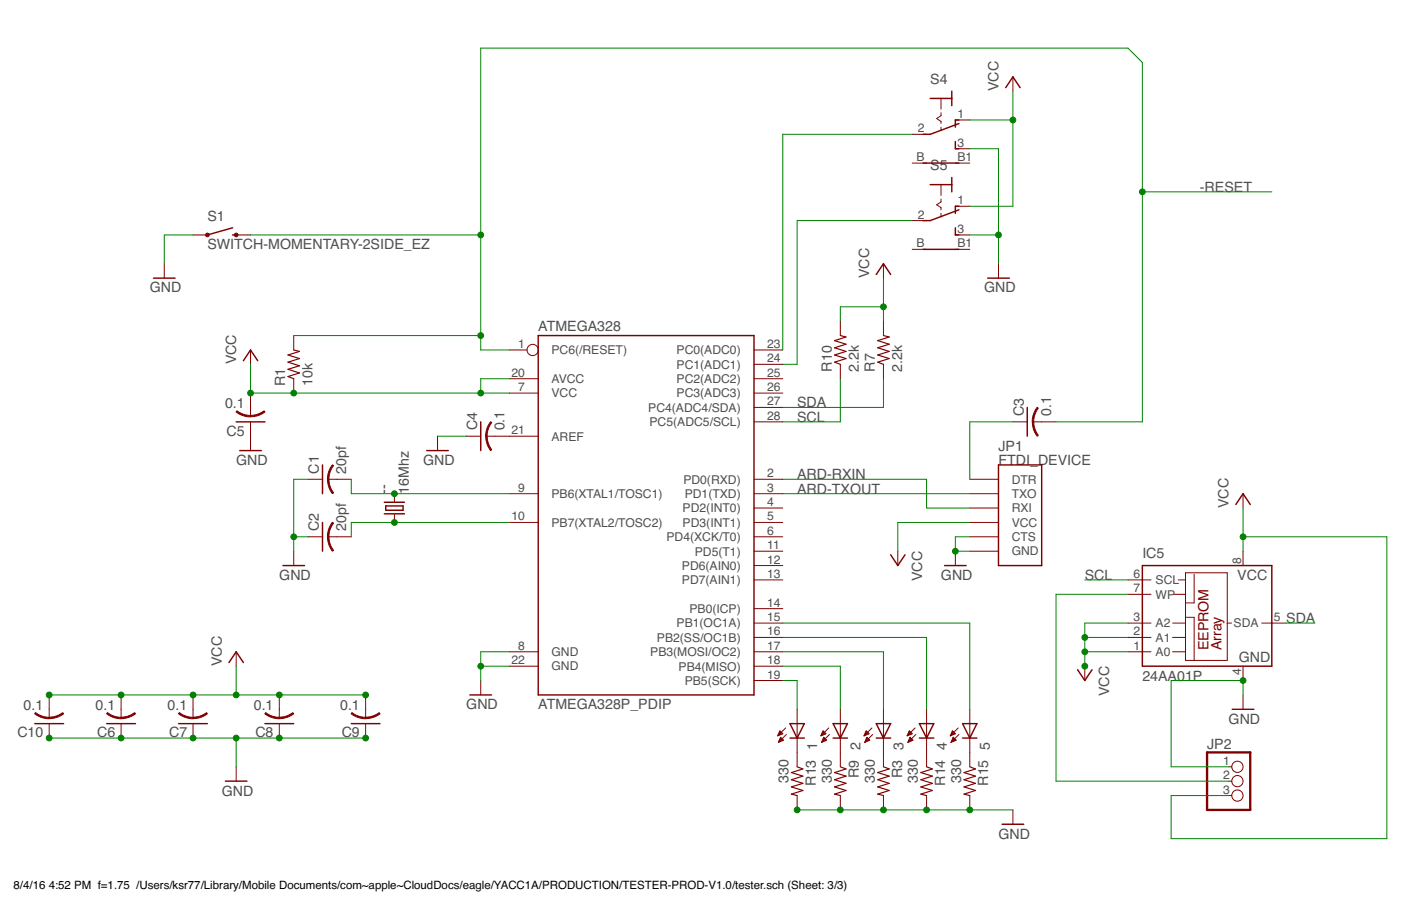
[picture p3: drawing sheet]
<svg xmlns="http://www.w3.org/2000/svg" width="432mm" height="279mm" viewBox="0 0 432 279" stroke-linecap="round" stroke-linejoin="round" font-family="sans-serif">
<g fill="none" stroke="#800000" stroke-width=".44">
<path d="M286.7 30.4h6.6M293.3 28.1v4.5M295.6 38.1l-8.9 3.3h-2.2M295.6 37h-1.2v2.2M310 27l2.2-3.3 2.2 3.3M284.5 50.3h11.1M286.7 56.9h6.6M293.3 54.7v4.5M294.4 43.6v2.3h1.2M71.7 72.5h1.1M71.7 70.3l-7.8 2.2M284.5 76.9h11.1"/>
<path d="M294.4 70.3v2.2h1.2M295.6 63.6h-1.2v2.2M295.6 64.7l-8.9 3.3h-2.2M47.3 85.8h6.7M270.1 84.6l2.2-3.3 2.2 3.3M304.4 85.8h6.7M75 111.3l2.2-3.4 2.2 3.4M165.9 103.5h66.5v110.8h-66.5zM72.8 130.1h8.9M73.9 139h6.7M131.5 139h6.7M148.2 130.1v8.9"/>
<path d="M316.6 125.6v8.9M99.4 143.4v8.9M118.4 154.9h6.3M118.4 158.5h6.3M118.9 156h5.3v1.4h-5.3zM307.7 143.4h13.4v31h-13.4zM380.9 155.6l2.2-3.3 2.2 3.3M87.2 174.4h6.7M99.4 161.1v8.9M274.5 171.1l2.2 3.3 2.2-3.3M291.1 174.4h6.7M352.1 174.4h39.9v31h-39.9z"/>
<path d="M70.6 204.3l2.2-3.3 2.2 3.3M144.8 214.3h6.7M332.1 206.5l2.2 3.4 2.3-3.4M379.8 218.7h6.6M10.7 223.2h8.9M32.9 223.2h8.9M55.1 223.2h8.8M81.7 223.2h8.8M108.3 223.2h8.8M243.5 223.2h4.4l-2.2 4.4zM243.5 227.6h4.4M256.8 227.6h4.4"/>
<path d="M256.8 223.2h4.4l-2.2 4.4zM270.1 227.6h4.4M270.1 223.2h4.4l-2.2 4.4zM283.4 227.6h4.4M283.4 223.2h4.4l-2.2 4.4zM296.7 227.6h4.4M296.7 223.2h4.4l-2.2 4.4zM69.5 240.9h6.6M308.9 254.2h6.6"/>
</g>
<g fill="none" stroke="#800000" stroke-width=".31">
<path d="M290 30.4v3.3M290 34.8v.9l-1.3 .9 1.3 .8v.7M290 39.2v1.1M294.4 37h4.5M312.2 23.7v4.4M281.2 41.4h4.4M281.2 50.3h4.4M290 56.9v3.4M294.4 45.9h4.5M294.4 50.3h4.5M59.5 72.5h4.4M72.8 72.5h4.4"/>
<path d="M281.2 68h4.4M281.2 76.9h4.4M290 61.4v.9l-1.3 .9 1.3 .8v.7M290 65.8v1.1M294.4 72.5h4.5M294.4 63.6h4.5M294.4 76.9h4.5M50.6 81.3v4.5M259 99.1v4.4M272.3 81.3v4.5M272.3 99.1v4.4M307.7 81.3v4.5"/>
<path d="M77.2 107.9v4.5M90.5 103.5v4.4M90.5 116.8v4.4M157 116.8h8.9M157 107.9h5.4M232.4 116.8h8.9M232.4 112.4h8.9M232.4 107.9h8.9M259 112.4v4.4M272.3 112.4v4.4M77.2 121.2v7.1M77.2 130.1v8.9"/>
<path d="M134.9 134.5v4.5M143.7 134.5h4.5M149.9 134.5h16M157 121.2h8.9M232.4 121.2h8.9M232.4 130.1h8.9M232.4 125.6h8.9M312.2 130.1h4.4M318.4 130.1h7.1M95 147.8h4.4M101.2 147.8h7.1M121.6 152.3v2.6"/>
<path d="M121.6 158.5v2.6M157 152.3h8.9M232.4 152.3h8.9M232.4 156.7h8.9M232.4 147.8h8.9M298.9 152.3h8.8M298.9 156.7h8.8M298.9 147.8h8.8M383.1 152.3v4.4M90.5 170v4.4M95 165.5h4.4M101.2 165.5h7.1"/>
<path d="M157 161.1h8.9M232.4 161.1h8.9M232.4 178.8h8.9M232.4 174.4h8.9M232.4 170h8.9M232.4 165.5h8.9M276.7 170v4.4M294.4 170v4.4M298.9 161.1h8.8M298.9 170h8.8M298.9 165.5h8.8M347.6 178.8h7.2"/>
<path d="M363.2 178.8h2.2M365.4 176.6h12.8v27.1h-12.8zM368 177.1v8.8h-2.6M383.1 170v4.4M232.4 196.6h8.9M232.4 192.2h8.9M232.4 187.7h8.9M347.6 196.6h7.2M347.6 192.2h7.2M347.6 183.3h7.2M361.4 196.6h4M361.4 192.2h4"/>
<path d="M361.8 183.3h3.6M365.4 190.4h2.6v13.3M378.2 192.2h1.4M388.9 192.2h7.5M15.2 214.3v7.1M37.3 214.3v7.1M59.5 214.3v7.1M72.8 201v4.4M86.1 214.3v7.1M112.7 214.3v7.1M148.2 209.9v4.4M157 201h8.9"/>
<path d="M157 205.4h8.9M232.4 209.9h8.9M232.4 201h8.9M232.4 205.4h8.9M245.7 218.7v17.8M259 218.7v17.8M272.3 218.7v17.8M285.6 218.7v17.8M298.9 218.7v17.8M334.3 205.4v4.5M347.6 201h7.2M361.4 201h4"/>
<path d="M383.1 205.4v4.5M383.1 214.3v4.4M15.2 223.2v4.4M37.3 223.2v4.4M59.5 223.2v4.4M72.8 236.5v4.4M86.1 223.2v4.4M112.7 223.2v4.4M239.8 226.8h.3M239.9 226.5h.7M239.9 228.9h.1M240 226.3h1.2"/>
<path d="M240 228.7h.6M240.1 226.1h1M240.1 228.4h1M240.2 225.8h.6M240.2 228.2h1.2M240.3 225.6h.3M240.3 228h.9M240.4 225.4l.9 .9-1.6 .6zM240.4 227.7h.5M240.5 227.5h.2M240.6 227.4l.9 .9-1.6 .6zM242.1 224.5l-2.4 2.4"/>
<path d="M242.4 226.5l-2.5 2.4M253.1 226.8h.2M253.2 226.5h.7M253.2 228.9h.1M253.3 226.3h1.1M253.3 228.7h.6M253.4 226.1h1M253.4 228.4h1M253.5 225.8h.6M253.5 228.2h1.2M253.6 225.6h.3M253.6 228h.9"/>
<path d="M253.7 225.4l.9 .9-1.6 .6zM253.7 227.7h.5M253.8 227.5h.2M253.9 227.4l.9 .9-1.6 .6zM255.4 224.5l-2.4 2.4M255.7 226.5l-2.5 2.4M266.4 226.8h.3M266.5 226.5h.7M266.5 228.9h.1M266.6 226.3h1.1M266.6 228.7h.5M266.7 226.1h1"/>
<path d="M266.7 228.4h1M266.8 225.8h.6M266.8 228.2h1.2M266.9 225.6h.3M266.9 228h.9M267 225.4l.8 .9-1.5 .6zM267 227.7h.5M267.1 227.5h.2M267.2 227.4l.9 .9-1.6 .6zM268.7 224.5l-2.4 2.4M269 226.5l-2.5 2.4M279.7 226.8h.3"/>
<path d="M279.8 226.5h.7M279.8 228.9h.1M279.9 226.3h1.2M279.9 228.7h.6M280 226.1h1M280 228.4h1M280.1 225.8h.6M280.1 228.2h1.2M280.2 225.6h.3M280.2 228h.9M280.3 225.4l.9 .9-1.6 .6zM280.3 227.7h.5"/>
<path d="M280.4 227.5h.2M280.5 227.4l.9 .9-1.6 .6zM282 224.5l-2.4 2.4M282.3 226.5l-2.5 2.4M293 226.8h.2M293.1 226.5h.7M293.1 228.9h.1M293.2 226.3h1.1M293.2 228.7h.6M293.3 226.1h1M293.3 228.4h1M293.4 225.8h.6"/>
<path d="M293.4 228.2h1.2M293.5 225.6h.3M293.5 228h.9M293.6 225.4l.8 .9-1.5 .6zM293.6 227.7h.5M293.7 227.5h.2M293.8 227.4l.9 .9-1.6 .6zM295.3 224.5l-2.4 2.4M295.6 226.5l-2.5 2.4M378.7 236.5h1M245.7 245.3v4.5M259 245.3v4.5"/>
<path d="M272.3 245.3v4.5M285.6 245.3v4.5M298.9 245.3v4.5M312.2 249.8v4.4M378.7 240.9h1M378.7 245.3h1"/>
<circle cx="164.2" cy="107.9" r="1.74"/>
<circle cx="381.4" cy="236.5" r="1.74"/>
<circle cx="381.4" cy="240.9" r="1.74"/>
<circle cx="381.4" cy="245.3" r="1.74"/>
</g>
<g fill="#800000" stroke="#800000" stroke-width=".31">
<path d="M102.4 143.3l.4 .3-1.1 2-.3 2.2h-.5a7.1 7.1 0 0 1 1.5-4.5z" fill-rule="evenodd"/>
<path d="M100.9 147.8h.5l.3 2.2 1.1 2-.4 .3a7.2 7.2 0 0 1-1.5-4.5z" fill-rule="evenodd"/>
<path d="M102.4 161.1l.4 .2-1.1 2-.3 2.2h-.5a7.2 7.2 0 0 1 1.5-4.4z" fill-rule="evenodd"/>
<path d="M100.9 165.5h.5l.3 2.2 1.1 2-.4 .3a7.2 7.2 0 0 1-1.5-4.5z" fill-rule="evenodd"/>
<path d="M319.7 125.6l.3 .3-1 2-.4 2.2h-.5a7.4 7.4 0 0 1 1.6-4.5z" fill-rule="evenodd"/>
<path d="M318.2 130.1h.4l.4 2.2 1 2-.3 .2a6.9 6.9 0 0 1-1.5-4.4z" fill-rule="evenodd"/>
<path d="M151.2 130l.4 .3-1.1 2-.4 2.2h-.4a7.3 7.3 0 0 1 1.5-4.5z" fill-rule="evenodd"/>
<path d="M149.7 134.5h.5l.3 2.2 1.1 2-.4 .3a7.2 7.2 0 0 1-1.5-4.5z" fill-rule="evenodd"/>
<path d="M73 126.7l2 1 2.2 .4v.5a7.3 7.3 0 0 1-4.5-1.6z" fill-rule="evenodd"/>
<path d="M77.2 128.1l2.2-.4 2-1 .3 .3a7 7 0 0 1-4.5 1.5z" fill-rule="evenodd"/>
<path d="M33.1 219.8l2 1 2.2 .4v.5a7.3 7.3 0 0 1-4.4-1.6z" fill-rule="evenodd"/>
<path d="M37.3 221.2l2.2-.4 2-1 .3 .3a7.2 7.2 0 0 1-4.5 1.5z" fill-rule="evenodd"/>
<path d="M55.3 219.8l2 1 2.2 .4v.5a7.4 7.4 0 0 1-4.5-1.6z" fill-rule="evenodd"/>
<path d="M59.5 221.2l2.2-.4 2-1 .2 .3a7.2 7.2 0 0 1-4.4 1.5z" fill-rule="evenodd"/>
<path d="M81.9 219.8l2 1 2.2 .4v.5a7.3 7.3 0 0 1-4.5-1.6z" fill-rule="evenodd"/>
<path d="M86.1 221.2l2.2-.4 2-1 .2 .3a7.2 7.2 0 0 1-4.4 1.5z" fill-rule="evenodd"/>
<path d="M108.5 219.8l2 1 2.2 .4v.5a7.4 7.4 0 0 1-4.5-1.6z" fill-rule="evenodd"/>
<path d="M112.7 221.2l2.2-.4 2-1 .2 .3a7.2 7.2 0 0 1-4.4 1.5z" fill-rule="evenodd"/>
<path d="M10.9 219.8l2 1 2.3 .4v.5a7.3 7.3 0 0 1-4.5-1.6z" fill-rule="evenodd"/>
<path d="M15.2 221.2l2.2-.4 1.9-1 .3 .3a7.2 7.2 0 0 1-4.4 1.5z" fill-rule="evenodd"/>
<circle cx="63.9" cy="72.5" r=".58"/>
<circle cx="72.8" cy="72.5" r=".58"/>
</g>
<path d="M90.5 107.9l1.8 .5-3.5 1.1 3.5 1.1-3.5 1.1 3.5 1.1-3.5 1.1 3.5 1.1-3.5 1.1 1.7 .7M259 103.5l1.8 .4-3.6 1.2 3.6 1.1-3.6 1.1 3.6 1.1-3.6 1.1 3.6 1.1-3.6 1.1 1.8 .7M272.3 103.5l1.8 .4-3.6 1.2 3.6 1.1-3.6 1.1 3.6 1.1-3.6 1.1 3.6 1.1-3.6 1.1 1.8 .7M245.7 236.5l1.8 .6-3.6 1.2 3.6 1.1-3.6 1.1 3.6 1.1-3.6 1.1 3.6 1.1-3.6 1.1 1.8 .4M259 236.5l1.8 .6-3.6 1.2 3.6 1.1-3.6 1.1 3.6 1.1-3.6 1.1 3.6 1.1-3.6 1.1 1.8 .4M272.3 236.5l1.8 .6-3.6 1.2 3.6 1.1-3.6 1.1 3.6 1.1-3.6 1.1 3.6 1.1-3.6 1.1 1.8 .4M285.6 236.5l1.8 .6-3.6 1.2 3.6 1.1-3.6 1.1 3.6 1.1-3.6 1.1 3.6 1.1-3.6 1.1 1.8 .4M298.9 236.5l1.8 .6-3.6 1.2 3.6 1.1-3.6 1.1 3.6 1.1-3.6 1.1 3.6 1.1-3.6 1.1 1.8 .4" fill="none" stroke="#800000" stroke-width=".36"/>
<path d="M372 232h13.3v17.8h-13.3z" fill="none" stroke="#800000" stroke-width=".72"/>
<g fill="none" stroke="#008000" stroke-width=".31">
<path d="M298.9 37h13.3M312.2 28.1v35.5h-13.3M281.2 41.4h-39.9v66.5M298.9 45.9h8.8v35.4M352.1 59.2h39.9M59.5 72.5h-8.9v8.8M77.2 72.5h71M281.2 68h-35.5v44.4h-4.4M298.9 72.5h8.8M272.3 85.8v13.3M272.3 94.6h-13.3v4.5M77.2 112.4v8.8h79.8"/>
<path d="M90.5 103.5h57.7M157 107.9h-8.8v-93.1h199.4l4.5 4.5v110.8h-26.6M157 116.8h-8.8v4.4M259 116.8v13.3h-17.7M272.3 116.8v8.8h-31M134.9 134.5h8.8M312.2 130.1h-13.3v17.7M95 147.8h-4.5v22.2M108.3 147.8v4.5h48.7M241.3 147.8h44.3v8.9h13.3M241.3 152.3h57.6M383.1 156.7v13.3"/>
<path d="M90.5 165.5h4.5M157 161.1h-48.7v4.4M298.9 165.5h-4.5v4.5h4.5M298.9 161.1h-22.2v8.9M334.3 178.8h13.3M383.1 165.5h44.3v93.1h-66.4v-13.3h17.7M241.3 192.2h57.6v26.5M241.3 196.6h44.3v22.1M334.3 196.6h13.3M347.6 192.2h-13.3v13.2M347.6 183.3h-22.1v57.6h53.2M396.4 192.2h8.9"/>
<path d="M15.2 214.3h97.5M72.8 205.4v8.9M148.2 205.4h8.8M157 201h-8.8v8.9M241.3 201h31v17.7M241.3 205.4h17.7v13.3M241.3 209.9h4.4v8.8M334.3 201h13.3M383.1 214.3v-4.4h-22.1v26.6h17.7M15.2 227.6h97.5M72.8 227.6v8.9M245.7 249.8h66.5"/>
</g>
<g fill="#008000" stroke="#008000" stroke-width=".31">
<circle cx="148.2" cy="205.4" r=".89"/>
<circle cx="90.5" cy="165.5" r=".89"/>
<circle cx="294.4" cy="170" r=".89"/>
<circle cx="383.1" cy="209.9" r=".89"/>
<circle cx="245.7" cy="249.8" r=".89"/>
<circle cx="259" cy="249.8" r=".89"/>
<circle cx="272.3" cy="249.8" r=".89"/>
<circle cx="285.6" cy="249.8" r=".89"/>
<circle cx="298.9" cy="249.8" r=".89"/>
<circle cx="307.7" cy="72.5" r=".89"/>
<circle cx="112.7" cy="227.6" r=".89"/>
<circle cx="86.1" cy="227.6" r=".89"/>
<circle cx="72.8" cy="227.6" r=".89"/>
<circle cx="59.5" cy="227.6" r=".89"/>
<circle cx="37.3" cy="227.6" r=".89"/>
<circle cx="15.2" cy="227.6" r=".89"/>
<circle cx="121.6" cy="152.3" r=".89"/>
<circle cx="121.6" cy="161.1" r=".89"/>
<circle cx="334.3" cy="196.6" r=".89"/>
<circle cx="334.3" cy="201" r=".89"/>
<circle cx="334.3" cy="205.4" r=".89"/>
<circle cx="312.2" cy="37" r=".89"/>
<circle cx="90.5" cy="121.2" r=".89"/>
<circle cx="77.2" cy="121.2" r=".89"/>
<circle cx="148.2" cy="121.2" r=".89"/>
<circle cx="383.1" cy="165.5" r=".89"/>
<circle cx="15.2" cy="214.3" r=".89"/>
<circle cx="37.3" cy="214.3" r=".89"/>
<circle cx="59.5" cy="214.3" r=".89"/>
<circle cx="72.8" cy="214.3" r=".89"/>
<circle cx="86.1" cy="214.3" r=".89"/>
<circle cx="112.7" cy="214.3" r=".89"/>
<circle cx="272.3" cy="94.6" r=".89"/>
<circle cx="148.2" cy="103.5" r=".89"/>
<circle cx="148.2" cy="72.5" r=".89"/>
<circle cx="352.1" cy="59.2" r=".89"/>
</g>
<g font-size="4.4" fill="#505050">
<text x="286.7" y="25.9">S4</text>
<text x="307.8" y="28.1" transform="rotate(-90 307.8 28.1)">VCC</text>
<text x="286.7" y="52.5">S5</text>
<text x="369.8" y="59.2">-RESET</text>
<text x="63.9" y="68">S1</text>
<text x="63.9" y="76.9">SWITCH-MOMENTARY-2SIDE_EZ</text>
<text x="267.9" y="85.8" transform="rotate(-90 267.9 85.8)">VCC</text>
<text x="46.2" y="90.2">GND</text>
<text x="303.3" y="90.2">GND</text>
<text x="165.9" y="102.2">ATMEGA328</text>
<text x="72.8" y="112.4" transform="rotate(-90 72.8 112.4)">VCC</text>
<text x="87.9" y="119" transform="rotate(-90 87.9 119)">R1</text>
<text x="96.3" y="119" transform="rotate(-90 96.3 119)">10k</text>
<text x="256.4" y="114.6" transform="rotate(-90 256.4 114.6)">R10</text>
<text x="264.7" y="114.6" transform="rotate(-90 264.7 114.6)">2.2k</text>
<text x="269.7" y="114.6" transform="rotate(-90 269.7 114.6)">R7</text>
<text x="278" y="114.6" transform="rotate(-90 278 114.6)">2.2k</text>
<text x="69.4" y="125.9">0.1</text>
<text x="245.7" y="125.7">SDA</text>
<text x="245.7" y="130.1">SCL</text>
<text x="315.5" y="128.3" transform="rotate(-90 315.5 128.3)">C3</text>
<text x="323.9" y="128.3" transform="rotate(-90 323.9 128.3)">0.1</text>
<text x="69.8" y="134.3">C5</text>
<text x="147" y="132.7" transform="rotate(-90 147 132.7)">C4</text>
<text x="155.5" y="132.7" transform="rotate(-90 155.5 132.7)">0.1</text>
<text x="72.8" y="143.4">GND</text>
<text x="130.4" y="143.4">GND</text>
<text x="307.8" y="143.4">FTDI_DEVICE</text>
<text x="307.8" y="139">JP1</text>
<text x="98.3" y="146" transform="rotate(-90 98.3 146)">C1</text>
<text x="106.7" y="146" transform="rotate(-90 106.7 146)">20pf</text>
<text x="245.7" y="147.8">ARD-RXIN</text>
<text x="119.8" y="152.2" transform="rotate(-90 119.8 152.2)">--</text>
<text x="126" y="152.2" transform="rotate(-90 126 152.2)">16Mhz</text>
<text x="245.7" y="152.2">ARD-TXOUT</text>
<text x="378.7" y="156.7" transform="rotate(-90 378.7 156.7)">VCC</text>
<text x="98.3" y="163.8" transform="rotate(-90 98.3 163.8)">C2</text>
<text x="106.7" y="163.8" transform="rotate(-90 106.7 163.8)">20pf</text>
<text x="352.1" y="172.2">IC5</text>
<text x="86.1" y="178.8">GND</text>
<text x="284.3" y="179.2" transform="rotate(-90 284.3 179.2)">VCC</text>
<text x="290" y="178.8">GND</text>
<text x="334.4" y="178.8">SCL</text>
<text x="381.3" y="178.8">VCC</text>
<text x="396.4" y="192.1">SDA</text>
<text x="68.4" y="205.4" transform="rotate(-90 68.4 205.4)">VCC</text>
<text x="352.1" y="209.9">24AA01P</text>
<text x="381.8" y="204.1">GND</text>
<text x="341.9" y="214.7" transform="rotate(-90 341.9 214.7)">VCC</text>
<text x="7.3" y="219">0.1</text>
<text x="29.5" y="219">0.1</text>
<text x="51.6" y="219">0.1</text>
<text x="78.2" y="219">0.1</text>
<text x="104.8" y="219">0.1</text>
<text x="143.7" y="218.7">GND</text>
<text x="165.9" y="218.7">ATMEGA328P_PDIP</text>
<text x="5.3" y="227.4">C10</text>
<text x="29.9" y="227.4">C6</text>
<text x="52.1" y="227.4">C7</text>
<text x="78.7" y="227.4">C8</text>
<text x="105.3" y="227.4">C9</text>
<text x="378.7" y="223.2">GND</text>
<text x="251.9" y="231.1" transform="rotate(-90 251.9 231.1)">1</text>
<text x="265.2" y="231.1" transform="rotate(-90 265.2 231.1)">2</text>
<text x="278.5" y="231.1" transform="rotate(-90 278.5 231.1)">3</text>
<text x="291.8" y="231.1" transform="rotate(-90 291.8 231.1)">4</text>
<text x="305.1" y="231.1" transform="rotate(-90 305.1 231.1)">5</text>
<text x="372" y="230.9">JP2</text>
<text x="264.7" y="239.9" transform="rotate(-90 264.7 239.9)">R9</text>
<text x="278" y="239.9" transform="rotate(-90 278 239.9)">R3</text>
<text x="68.4" y="245.3">GND</text>
<text x="243" y="241.6" transform="rotate(-90 243 241.6)">330</text>
<text x="251.4" y="242.3" transform="rotate(-90 251.4 242.3)">R13</text>
<text x="256.3" y="241.6" transform="rotate(-90 256.3 241.6)">330</text>
<text x="269.6" y="241.6" transform="rotate(-90 269.6 241.6)">330</text>
<text x="282.9" y="241.6" transform="rotate(-90 282.9 241.6)">330</text>
<text x="291.3" y="242.3" transform="rotate(-90 291.3 242.3)">R14</text>
<text x="296.2" y="241.6" transform="rotate(-90 296.2 241.6)">330</text>
<text x="304.6" y="242.3" transform="rotate(-90 304.6 242.3)">R15</text>
<text x="307.8" y="258.6">GND</text>
</g>
<g font-size="4.4" fill="#800000">
<text x="372.5" y="200.6" transform="rotate(-90 372.5 200.6)">EEPROM</text>
<text x="376.5" y="200.6" transform="rotate(-90 376.5 200.6)">Array</text>
</g>
<g font-size="3.7" fill="#505050">
<text x="282.9" y="40.8">2</text>
<text x="295.1" y="36.4">1</text>
<text x="295.1" y="45.2">3</text>
<text x="282.5" y="49.7">B</text>
<text x="295.1" y="49.7">B1</text>
<text x="295.1" y="63">1</text>
<text x="282.9" y="67.4">2</text>
<text x="295.1" y="71.8">3</text>
<text x="282.5" y="76.3">B</text>
<text x="295.1" y="76.3">B1</text>
<text x="159.7" y="107.3">1</text>
<text x="236.5" y="107.3">23</text>
<text x="170" y="109.3">PC6(/RESET)</text>
<text x="208.5" y="113.7">PC1(ADC1)</text>
<text x="208.5" y="109.3">PC0(ADC0)</text>
<text x="236.5" y="111.7">24</text>
<text x="157.6" y="116.2">20</text>
<text x="170" y="118.1">AVCC</text>
<text x="208.5" y="118.1">PC2(ADC2)</text>
<text x="236.5" y="116.2">25</text>
<text x="159.7" y="120.6">7</text>
<text x="170" y="122.5">VCC</text>
<text x="208.5" y="122.6">PC3(ADC3)</text>
<text x="236.5" y="125">27</text>
<text x="236.5" y="120.6">26</text>
<text x="199.8" y="127">PC4(ADC4/SDA)</text>
<text x="200.2" y="131.4">PC5(ADC5/SCL)</text>
<text x="236.5" y="129.5">28</text>
<text x="157.6" y="133.9">21</text>
<text x="170" y="135.8">AREF</text>
<text x="210.6" y="149.2">PD0(RXD)</text>
<text x="236.5" y="147.2">2</text>
<text x="311.8" y="149.1">DTR</text>
<text x="159.7" y="151.6">9</text>
<text x="170" y="153.6">PB6(XTAL1/TOSC1)</text>
<text x="211" y="153.6">PD1(TXD)</text>
<text x="236.5" y="151.6">3</text>
<text x="311.8" y="153.6">TXO</text>
<text x="157.6" y="160.5">10</text>
<text x="210.4" y="158">PD2(INT0)</text>
<text x="236.5" y="160.5">5</text>
<text x="236.5" y="156.1">4</text>
<text x="311.8" y="158">RXI</text>
<text x="170" y="162.4">PB7(XTAL2/TOSC2)</text>
<text x="205.4" y="166.9">PD4(XCK/T0)</text>
<text x="210.4" y="162.5">PD3(INT1)</text>
<text x="236.5" y="164.9">6</text>
<text x="311.8" y="162.4">VCC</text>
<text x="311.8" y="166.9">CTS</text>
<text x="214.1" y="171.3">PD5(T1)</text>
<text x="236.5" y="173.8">12</text>
<text x="236.5" y="169.4">11</text>
<text x="311.8" y="171.3">GND</text>
<text x="382.5" y="173.8" transform="rotate(-90 382.5 173.8)">8</text>
<text x="210.2" y="175.7">PD6(AIN0)</text>
<text x="236.5" y="178.2">13</text>
<text x="349.4" y="178.2">6</text>
<text x="210.2" y="180.2">PD7(AIN1)</text>
<text x="349.4" y="182.7">7</text>
<text x="356.2" y="180.2">SCL</text>
<text x="356.2" y="184.6">WP</text>
<text x="212.5" y="189">PB0(ICP)</text>
<text x="236.5" y="191.5">15</text>
<text x="236.5" y="187.1">14</text>
<text x="349.4" y="191.5">3</text>
<text x="392.6" y="191.5">5</text>
<text x="202.5" y="197.9">PB2(SS/OC1B)</text>
<text x="208.5" y="193.5">PB1(OC1A)</text>
<text x="236.5" y="196">16</text>
<text x="349.4" y="196">2</text>
<text x="356.2" y="197.9">A1</text>
<text x="356.2" y="193.5">A2</text>
<text x="380.2" y="193.5">SDA</text>
<text x="159.7" y="200.4">8</text>
<text x="170" y="202.3">GND</text>
<text x="200.4" y="202.3">PB3(MOSI/OC2)</text>
<text x="236.5" y="200.4">17</text>
<text x="349.4" y="200.4">1</text>
<text x="356.2" y="202.3">A0</text>
<text x="157.6" y="204.8">22</text>
<text x="170" y="206.8">GND</text>
<text x="209.2" y="206.8">PB4(MISO)</text>
<text x="236.5" y="209.3">19</text>
<text x="236.5" y="204.8">18</text>
<text x="382.5" y="208.1" transform="rotate(-90 382.5 208.1)">4</text>
<text x="211" y="211.2">PB5(SCK)</text>
<text x="377" y="235.8">1</text>
<text x="377" y="240.3">2</text>
<text x="377" y="244.7">3</text>
</g>
<g font-size="3.5">
<text x="4.2" y="274.2">8/4/16</text>
<text x="15" y="274.2">4:52 PM f=1.75 /Users/ksr77/Library/Mobile Documents/com~apple~CloudDocs/eagle/YACC1A/PRODUCTION/TESTER-PROD-V1.0/tester.sch (Sheet: 3/3)</text>
</g>
</svg>
